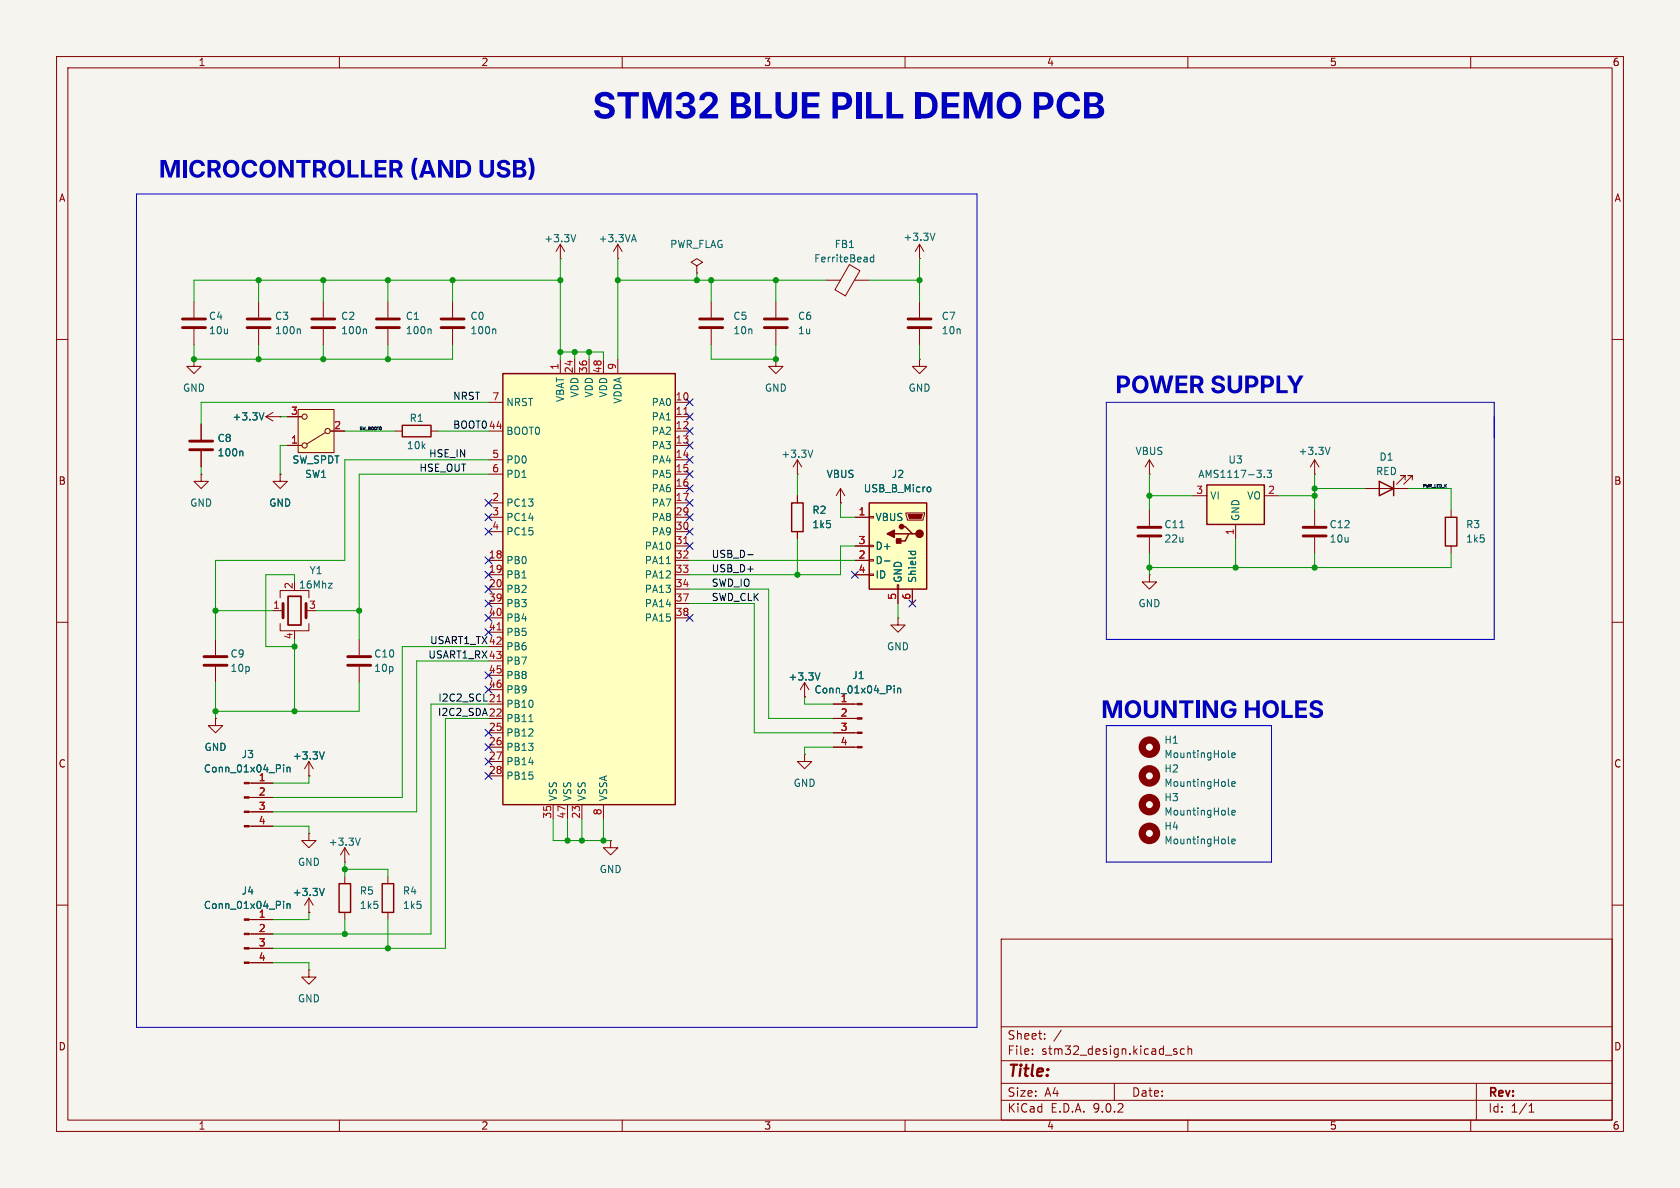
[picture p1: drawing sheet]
<svg xmlns="http://www.w3.org/2000/svg" width="297mm" height="210mm" viewBox="0 0 297 210" stroke-linecap="round" stroke-linejoin="round" font-family="sans-serif">
<path d="M0 0h297v210h-297z" fill="#f5f4ef" stroke="#f5f4ef" stroke-width=".18"/>
<g fill="none" stroke="#840000" stroke-width=".18">
<path d="M10 10h277v190h-277zM12 12h273v186h-273zM60 10v2M110 10v2M160 10v2M210 10v2M260 10v2M68.6 53.3v2.8M68.6 58.2v2.8M10 60h2M285 60h2M10 110h2"/>
<path d="M38.1 113v2.8M38.1 117.9v2.8M285 110h2M38.1 127v1.3h1.3l-1.3 1.2-1.3-1.2h1.3M38.1 127h.1M54.6 158.8l.8 1.2M54.6 158.8l-.8 1.2M54.6 158.8v2.5M10 160h2M54.6 171.5v1.2h-1.3l1.3 1.3 1.3-1.3h-1.3M54.6 171.5h.1M54.6 161.3h.1"/>
<path d="M177 166h108v32h-108zM285 160h2M60 198v2M110 198v2M160 198v2M177 194.5h108M177 191.5h108M177 187.5h108M177 181.5h108M182.5 186.3v.1M182.5 185.5v.1M184.7 183.6v.1"/>
<path d="M184.7 182.8v.1M187.6 182.1l-1.3 2M197 191.5v3M207.5 185.8l.5 .2 .1 .2-.2 .2-.4-.1M207.5 185.5h.5M209.4 185.5l-.4-.1-.3 .3v.4l.1 .2h.6M210 198v2M210 185.5l.2-.1 .4 .1 .1 .9M210 184.9v1.5M260 198v2M261 191.5v6.5M270.3 196.6h.9"/>
<path d="M270.3 195.5l.4-.4v1.5"/>
</g>
<path d="M66.5 56.4h4.1M66.5 57.9h4.1M36.1 116.1h4M36.1 117.6h4" fill="none" stroke="#840000" stroke-width=".51"/>
<path d="M76 58.2l.2 .1v.7M57.3 157l-.4 1.3M217.2 149l.1 .2M217.2 143.9l.1 .2M217.8 148.7l.6-.1-.1-.2-.4-.1-.1 .2v.6h.5M217.8 143.7l.6-.2-.1-.2-.4-.1-.1 .2v.6h.5" fill="none" stroke="#006464" stroke-width=".18"/>
<g fill="none" stroke="#840000" stroke-width="1.3">
<circle cx="203.2" cy="147.3" r="1.27"/>
<circle cx="203.2" cy="142.2" r="1.27"/>
</g>
<path d="M88.9 66h30.5v76.2h-30.5z" fill="#ffffc2"/>
<path d="M88.9 66h30.5v76.2h-30.5z" fill="none" stroke="#840000" stroke-width=".25"/>
<g fill="none" stroke="#840000" stroke-width=".18">
<path d="M34.3 53.3v2.8M34.3 58.2v2.8M34.3 63.5v1.3h1.3l-1.3 1.2-1.3-1.2h1.3M34.3 63.5h.1M86.4 71.1h2.5M86.4 76.2h2.5M99.1 63.5v2.5M101.6 63.5v2.5M104.1 63.5v2.5M106.7 63.5v2.5M109.2 63.5v2.5M119.4 71.1h2.5"/>
<path d="M119.4 76.2h2.5M119.4 73.7h2.5M119.4 78.7h2.5M35.6 83.8v1.3h1.2l-1.2 1.3-1.3-1.3h1.3M35.6 83.8h.1M86.4 81.3h2.5M86.4 83.8h2.5M86.4 88.9h2.5M86.4 91.4h2.5M86.4 94h2.5M86.4 99.1h2.5M119.4 81.3h2.5"/>
<path d="M119.4 83.8h2.5M119.4 88.9h2.5M119.4 91.4h2.5M119.4 94h2.5M119.4 99.1h2.5M119.4 86.4h2.5M119.4 96.5h2.5M63.5 113v2.8M63.5 117.9v2.8M86.4 101.6h2.5M86.4 104.1h2.5M86.4 106.7h2.5"/>
<path d="M86.4 109.2h2.5M86.4 111.8h2.5M86.4 114.3h2.5M86.4 116.8h2.5M86.4 119.4h2.5M119.4 101.6h2.5M119.4 104.1h2.5M119.4 106.7h2.5M119.4 109.2h2.5M54.6 137.2h.1M54.6 134.6l.8 1.3M54.6 134.6l-.8 1.3"/>
<path d="M54.6 134.6v2.6M86.4 121.9h2.5M86.4 124.5h2.5M86.4 127h2.5M86.4 129.5h2.5M86.4 132.1h2.5M86.4 134.6h2.5M86.4 137.2h2.5M142.2 133.4v1.2h1.3l-1.3 1.3-1.2-1.3h1.2M142.2 133.4h.1M142.2 123.2h.1M142.2 120.7l-.7 1.2"/>
<path d="M142.2 120.7l.8 1.2M142.2 120.7v2.5M147.3 124.5h4.2M147.3 127h4.2M147.3 129.5h4.2M147.3 132.1h4.2M61 152.4h.1M61 149.9l.7 1.2M61 149.9l-.8 1.2M61 149.9v2.5M97.8 142.2v2.6M100.3 142.2v2.6"/>
<path d="M102.9 142.2v2.6M106.7 142.2v2.6"/>
</g>
<path d="M120.9 73.2h.7M120.9 96.1h.7M87.9 111.3h.7M87.9 124h.7" fill="none" stroke="#a90000" stroke-width=".18"/>
<path d="M117.8 99.6h.7M145 118.9l-.5 1.3M57.3 132.9l-.4 1.3M93.5 127.6h.7M158.1 121.2v.2M158.1 121.7v.8M158.7 121.7v.8M158.7 121.8l.2-.1h.3v.8M217.2 133.7l.1 .2M217.8 133.5l.6-.1-.1-.3h-.4l-.1 .2v.6h.5M63.7 148.2l-.4 1.2" fill="none" stroke="#006464" stroke-width=".18"/>
<circle cx="203.2" cy="132.1" r="1.27" fill="none" stroke="#840000" stroke-width="1.3"/>
<g fill="#840000" stroke="#840000" stroke-width=".18">
<path d="M151.5 124.3h.9v.3h-.9z"/>
<path d="M151.5 126.9h.9v.2h-.9z"/>
<path d="M151.5 129.4h.9v.3h-.9z"/>
<path d="M151.5 132h.9v.2h-.9z"/>
</g>
<path d="M32.3 56.4h4M32.3 57.9h4M61.5 116.1h4M61.5 117.6h4" fill="none" stroke="#840000" stroke-width=".51"/>
<path d="M213.4 85.7h10.1v7h-10.1z" fill="#ffffc2"/>
<path d="M71.1 75.2h5.1v2h-5.1zM213.4 85.7h10.1v7h-10.1z" fill="none" stroke="#840000" stroke-width=".25"/>
<path d="M69.8 76.2h1.3M76.2 76.2h1.3M210.8 87.6h2.6M218.4 92.7v2.6M223.5 87.6h2.6" fill="none" stroke="#840000" stroke-width=".18"/>
<path d="M223.5 84.3v.1M224 83.1h.8l-.4 .5 .3 .1v.6l-.2 .1-.5-.1" fill="none" stroke="#006464" stroke-width=".18"/>
<path d="M52.7 72.4h6.4v7.6h-6.4z" fill="#ffffc2"/>
<g fill="none" stroke="#840000" stroke-width=".18">
<path d="M45.7 53.3v2.8M45.7 58.2v2.8M57.1 53.3v2.8M57.1 58.2v2.8M80 53.3v2.8M80 58.2v2.8M99.1 45.7h.1M99.1 43.2l-.8 1.3M99.1 43.2l.7 1.3M99.1 43.2v2.5M109.2 45.7h.1M109.2 43.2l-.7 1.3"/>
<path d="M109.2 43.2l.8 1.3M109.2 43.2v2.5M123.2 47l1-.6-1-.7-1 .7 1 .6v1.3M123.2 48.3h.1M125.7 53.3v2.8M125.7 58.2v2.8M137.2 53.3v2.8M137.2 58.2v2.8M146 49.5h2.6M150.2 46.8l1.8 1.1-2.5 4.4-1.9-1.1zM151.1 49.5h2.6M162.6 45.7h.1"/>
<path d="M162.6 43.2v2.5M162.6 53.3v2.8M162.6 58.2v2.8M162.6 43.2l-.8 1.3M162.6 43.2l.7 1.3M35.6 74.9v2.8M35.6 79.8v2.8M47 73.7h2.5M47 73.7l1.3 .7M48.3 72.9l-1.3 .8M49.5 73.7h.1M50.8 78.7h2.5"/>
<path d="M50.8 73.7h2.5M52.7 72.4h6.4v7.6h-6.4zM57.5 76.5l-3.3 2M58.4 76.2h2.6M137.2 63.5v1.3h1.2l-1.2 1.2-1.3-1.2h1.3M137.2 63.5h.1M162.6 63.5v1.3h1.2l-1.2 1.2-1.3-1.2h1.3M162.6 63.5h.1M49.5 83.8v1.3h1.3l-1.3 1.3-1.2-1.3h1.2M49.5 83.8h.1M141 83.8h.1M141 81.3l-.8 1.3"/>
<path d="M141 81.3l.7 1.3M141 81.3v2.5M148.6 88.9h.1M148.6 86.4l-.8 1.2M148.6 86.4l.8 1.2M148.6 86.4v2.5M203.2 83.8h.1M203.2 81.3l-.8 1.3M203.2 81.3l.8 1.3M203.2 81.3v2.5M232.4 83.8h.1M232.4 81.3l-.8 1.3"/>
<path d="M232.4 81.3l.8 1.3M232.4 81.3v2.5M241.3 86.4h7.6M248.4 84.8v-.7h-.8h.8l-1.5 1.5M249.7 84.8v-.7h-.8h.8l-1.5 1.5M256.5 90.2v1.2M256.5 96.5v1.3M48.3 108h1.7M49.5 105.7v-1.3h5.1v1.3M49.5 110.2v1.3h5.1v-1.3M52.1 111.5v.3M158.7 109.2v1.3h-1.2l1.2 1.3 1.3-1.3h-1.3"/>
<path d="M158.7 109.2h.1M203.2 101.6v1.3h1.3l-1.3 1.2-1.3-1.2h1.3M203.2 101.6h.1M44 138.4h4.3M44 141h4.3M44 143.5h4.3M44 146.1h4.3M54.6 147.3v1.3h-1.3l1.3 1.3 1.3-1.3h-1.3M54.6 147.3h.1M61 154.9v1.3M68.6 154.9v1.3M107.9 148.6v1.3h1.3l-1.3 1.2-1.2-1.2h1.2"/>
<path d="M107.9 148.6h.1M44 162.6h4.3M44 165.1h4.3M44 167.6h4.3M44 170.2h4.3M61 161.3v1.3M68.6 161.3v1.3"/>
<circle cx="53.8" cy="73.7" r=".46"/>
<circle cx="53.8" cy="78.7" r=".46"/>
<circle cx="57.9" cy="76.2" r=".46"/>
</g>
<g fill="none" stroke="#006464" stroke-width=".18">
<path d="M52.9 58.2l.2 .1v.7M64.6 58.2l.2 .1v.7M87.5 58.2l.1 .1v.7M101.8 41.5l-.4 1.2M111.8 42.4h.6M112.1 41.5l.4 1.2M154.5 45v1.3M154.5 45.5h-.4l-.2 .2 .1 .5h.5M165.3 41.2l-.4 1.3M42.8 79.7l.1 .2v.7M46.7 73l-.5 1.2M143.7 79.6l-.4 1.2"/>
<path d="M235.1 79.1l-.4 1.2M58.1 103.1h.6l-.6 .9h.6M50.1 135.2v.1M50.1 135.6v.9M50.7 135.6v.9M50.7 135.7l.2-.1 .3 .1 .1 .8M50.1 159.3v.2M50.1 159.8v.8M50.7 159.8v.8M50.7 159.9l.2-.1h.3l.1 .8"/>
</g>
<g fill="none" stroke="#840000" stroke-width=".51">
<path d="M43.7 56.4h4.1M43.7 57.9h4.1M55.1 56.4h4.1M55.1 57.9h4.1M78 56.4h4M78 57.9h4M123.7 56.4h4.1M123.7 57.9h4.1M135.1 56.4h4.1M135.1 57.9h4.1M160.5 56.4h4.1M160.5 57.9h4.1"/>
<path d="M33.5 78h4.1M33.5 79.5h4.1M50 106.7v2.5M54.1 106.7v2.5"/>
</g>
<g fill="#840000" stroke="#840000" stroke-width=".18">
<path d="M43.2 138.3h.8v.3h-.8z"/>
<path d="M43.2 140.8h.8v.3h-.8z"/>
<path d="M43.2 143.4h.8v.2h-.8z"/>
<path d="M43.2 145.9h.8v.3h-.8z"/>
<path d="M43.2 162.4h.8v.3h-.8z"/>
<path d="M43.2 165h.8v.2h-.8z"/>
<path d="M43.2 167.5h.8v.3h-.8z"/>
<path d="M43.2 170.1h.8v.2h-.8z"/>
</g>
<path d="M243.8 85.1l2.6 1.3-2.6 1.2zM246.4 85.1v2.5M255.5 91.4h2.1v5.1h-2.1zM59.9 156.2h2.1v5.1h-2.1zM67.6 156.2h2v5.1h-2z" fill="none" stroke="#840000" stroke-width=".25"/>
<path d="M50.9 105.4h2.3v5.1h-2.3z" fill="none" stroke="#840000" stroke-width=".3"/>
<path d="M153.7 88.9h10.1v15.2h-10.1z" fill="#ffffc2"/>
<path d="M140 88.9h2v5.1h-2zM153.7 88.9h10.1v15.2h-10.1zM158.1 94.4h2.6M159.4 93.1h.6l1.3 1.3h.6M161.3 94.4h-.6l-.7 1.2h-1.3" fill="none" stroke="#840000" stroke-width=".25"/>
<g fill="none" stroke="#840000" stroke-width=".18">
<path d="M141 87.6v1.3M141 94v1.3M151.1 91.4h2.6M151.1 96.5h2.6M151.1 99.1h2.6M153.7 91.3h.7v.3h-.7zM153.7 96.4h.7v.2h-.7zM153.7 98.9h.7v.3h-.7zM160.1 90.7h3.3v.2l-.2 1h-2.8zM203.2 90.2v2.8M203.2 95v2.8M232.4 90.2v2.8"/>
<path d="M232.4 95v2.8M151.1 101.6h2.6M153.7 101.5h.7v.2h-.7zM158.6 103.4h.3v.7h-.3zM158.7 104.1v2.6M161.3 104.1v2.6"/>
</g>
<path d="M160.5 90.9h2.6l-.3 .8h-2z" fill="#840000" stroke="#840000" stroke-width=".18"/>
<g fill="#840000" stroke="#840000" stroke-width=".25">
<path d="M158.5 95.3h.8v.7h-.8z"/>
<path d="M156.8 94.4l1.3-.7v1.3z"/>
<circle cx="162.6" cy="94.4" r=".63"/>
<circle cx="159.4" cy="93.1" r=".38"/>
</g>
<path d="M156.4 99.2h.9M160.6 97.5h1.3M161.1 97.5l-.1 .3M161.8 97.5l.1 .3M164.1 86.1l.3 .1 .2 .1-.1 .5-.4 .1M208.6 93.3h.7M217.2 138.8l.1 .2M217.8 138.6l.6-.1-.1-.3h-.4l-.1 .1v.6h.5" fill="none" stroke="#006464" stroke-width=".18"/>
<path d="M201.2 93.2h4M201.2 94.7h4M230.4 93.2h4M230.4 94.7h4" fill="none" stroke="#840000" stroke-width=".51"/>
<circle cx="203.2" cy="137.2" r="1.27" fill="none" stroke="#840000" stroke-width="1.3"/>
<path d="M132.2 98.1h.9" fill="none" stroke="#0f0f0f" stroke-width=".18"/>
<path d="M24.1 34.3h148.6v147.3h-148.6zM195.6 71.1h68.6v41.9h-68.6zM195.6 128.3h29.2v24.1h-29.2z" fill="none" stroke="#0000c2" stroke-width=".18"/>
<g fill="none" stroke="#009600" stroke-width=".18">
<path d="M45.7 49.5v3.8M57.1 49.5v3.8M68.6 49.5v3.8M80 49.5v3.8M99.1 45.7v17.8M99.1 49.5h-64.8v3.8M109.2 45.7v17.8M109.2 49.5h36.8M123.2 48.3v1.2M125.7 49.5v3.8M137.2 49.5v3.8M153.7 49.5h8.9"/>
<path d="M162.6 45.7v7.6M34.3 61v2.5h45.7v-2.5M45.7 61v2.5M49.5 73.7h1.3M50.8 78.7h-1.3v5.1M57.1 61v2.5M61 76.2h8.8M68.6 61v2.5M77.5 76.2h8.9M86.4 71.1h-50.8v3.8M99.1 62.2h7.6v1.3M101.6 62.2v1.3"/>
<path d="M104.1 62.2v1.3M125.7 61v2.5h11.5v-2.5M162.6 61v2.5M35.6 82.6v1.2M86.4 83.8h-22.9v29.2M86.4 81.3h-25.4v17.8h-22.9v13.9M121.9 99.1h29.2M141 83.8v3.8M141 95.3v6.3M148.6 88.9v2.5h2.5M151.1 96.5h-2.5v5.1h-26.7M203.2 83.8v6.4"/>
<path d="M203.2 97.8v3.8M203.2 87.6h7.6M218.4 95.3v5M226.1 87.6h6.3M232.4 83.8v6.4M232.4 97.8v2.5M232.4 86.4h8.9M248.9 86.4h7.6v3.8M256.5 97.8v2.5h-53.3M38.1 108h10.2M52.1 102.9v-1.3h-5.1v12.7h5.1M52.1 113v12.7"/>
<path d="M55.9 108h7.6M86.4 114.3h-15.3v26.7h-22.8M86.4 116.8h-12.7v26.7h-25.4M121.9 104.1h14v22.9h11.4M121.9 106.7h11.4v22.8h14M158.7 106.7v2.5M38.1 120.7v6.3M54.6 137.2v1.2h-6.3M63.5 120.7v5h-25.4M86.4 127h-7.7v40.6h-30.4M86.4 124.5h-10.2v40.6h-27.9M142.2 123.2v1.3h5.1"/>
<path d="M147.3 132.1h-5.1v1.3M48.3 146.1h6.3v1.2M61 153.7h7.6v1.2M61 152.4v2.5M97.8 144.8v3.8h10.1M100.3 144.8v3.8M102.9 144.8v3.8M106.7 144.8v3.8M48.3 170.2h6.3v1.3M54.6 161.3v1.3h-6.3M61 162.6v2.5M68.6 162.6v5"/>
</g>
<g fill="none" stroke="#000084" stroke-width=".18">
<path d="M121.3 78.1l1.2 1.2M121.3 75.6l1.2 1.2M121.3 73.1l1.2 1.2M121.3 70.5l1.2 1.2M122.5 75.6l-1.2 1.2M122.5 73.1l-1.2 1.2M122.5 78.1l-1.2 1.2M122.5 70.5l-1.2 1.2M85.8 88.3l1.2 1.2M85.8 98.5l1.2 1.2M85.8 93.4l1.2 1.2M85.8 90.8l1.2 1.2"/>
<path d="M87 88.3l-1.2 1.2M87 98.5l-1.2 1.2M87 93.4l-1.2 1.2M87 90.8l-1.2 1.2M121.3 90.8l1.2 1.2M121.3 88.3l1.2 1.2M121.3 93.4l1.2 1.2M121.3 95.9l1.2 1.2M121.3 80.7l1.2 1.2M121.3 85.8l1.2 1.2M121.3 83.2l1.2 1.2M122.5 93.4l-1.2 1.2"/>
<path d="M122.5 95.9l-1.2 1.2M122.5 85.8l-1.2 1.2M122.5 83.2l-1.2 1.2M122.5 90.8l-1.2 1.2M122.5 88.3l-1.2 1.2M122.5 80.7l-1.2 1.2M85.8 103.5l1.2 1.2M85.8 118.8l1.2 1.2M85.8 106.1l1.2 1.2M85.8 111.2l1.2 1.2M85.8 108.6l1.2 1.2M85.8 101l1.2 1.2"/>
<path d="M87 103.5l-1.2 1.2M87 118.8l-1.2 1.2M87 106.1l-1.2 1.2M87 111.2l-1.2 1.2M87 108.6l-1.2 1.2M87 101l-1.2 1.2M121.3 108.6l1.2 1.2M122.5 108.6l-1.2 1.2M150.5 101l1.2 1.2M151.7 101l-1.2 1.2M160.7 106.1l1.2 1.2M161.9 106.1l-1.2 1.2"/>
<path d="M85.8 134l1.2 1.2M85.8 136.6l1.2 1.2M85.8 128.9l1.2 1.2M85.8 131.5l1.2 1.2M85.8 121.3l1.2 1.2M87 134l-1.2 1.2M87 136.6l-1.2 1.2M87 128.9l-1.2 1.2M87 131.5l-1.2 1.2M87 121.3l-1.2 1.2"/>
</g>
<g fill="#0000c2">
<path d="M73.3 27.9h.5a4.1 4.1 0 0 0 0 3.9h-.5a3.8 3.8 0 0 1 0-3.9z"/>
<path d="M93.4 27.9h.6a3.8 3.8 0 0 1 0 3.9h-.6a4.1 4.1 0 0 0 0-3.9z"/>
</g>
<g fill="none" stroke="#006464" stroke-width=".18">
<path d="M42.8 79.7l.1 .2v.7M46.7 73l-.5 1.2M156.4 99.2h.9M160.6 97.5h1.3M161.1 97.5l-.1 .3M161.8 97.5l.1 .3M164.1 86.1l.3 .1 .2 .1-.1 .5-.4 .1M145 118.9l-.5 1.3M50.1 135.2v.1M50.1 135.6v.9M50.7 135.6v.9M50.7 135.7l.2-.1 .3 .1 .1 .8"/>
<path d="M57.3 132.9l-.4 1.3M158.1 121.2v.2M158.1 121.7v.8M158.7 121.7v.8M158.7 121.8l.2-.1h.3v.8M50.1 159.3v.2M50.1 159.8v.8M50.7 159.8v.8M50.7 159.9l.2-.1h.3l.1 .8M57.3 157l-.4 1.3"/>
</g>
<g fill="none" stroke="#840000" stroke-width=".18">
<path d="M35.6 74.9v2.8M35.6 79.8v2.8M49.5 73.7h.1M50.8 78.7h2.5M50.8 73.7h2.5M58.4 76.2h2.6M49.5 83.8h.1M141 87.6v1.3M141 94v1.3M148.6 88.9h.1M151.1 91.4h2.6M151.1 96.5h2.6"/>
<path d="M151.1 99.1h2.6M151.1 101.6h2.6M158.7 104.1v2.6M161.3 104.1v2.6M38.1 127h.1M44.4 138.4h3.9M54.6 137.2h.1M142.2 123.2h.1M147.3 124.5h3.8M147.3 127h3.8M147.3 129.5h3.8M147.3 132.1h3.8"/>
<path d="M44.4 141h3.9M44.4 143.5h3.9M44.4 146.1h3.9M44.4 162.6h3.9M44.4 165.1h3.9M44.4 167.6h3.9M44.4 170.2h3.9M54.6 161.3h.1"/>
</g>
<g fill="#009600" stroke="#009600" stroke-width=".18">
<circle cx="68.6" cy="63.5" r=".46"/>
<circle cx="57.1" cy="63.5" r=".46"/>
<circle cx="80" cy="49.5" r=".46"/>
<circle cx="99.1" cy="49.5" r=".46"/>
<circle cx="68.6" cy="49.5" r=".46"/>
<circle cx="57.1" cy="49.5" r=".46"/>
<circle cx="45.7" cy="49.5" r=".46"/>
<circle cx="45.7" cy="63.5" r=".46"/>
<circle cx="34.3" cy="63.5" r=".46"/>
<circle cx="61" cy="153.7" r=".46"/>
<circle cx="106.7" cy="148.6" r=".46"/>
<circle cx="102.9" cy="148.6" r=".46"/>
<circle cx="61" cy="165.1" r=".46"/>
<circle cx="68.6" cy="167.6" r=".46"/>
<circle cx="100.3" cy="148.6" r=".46"/>
<circle cx="104.1" cy="62.2" r=".46"/>
<circle cx="101.6" cy="62.2" r=".46"/>
<circle cx="99.1" cy="62.2" r=".46"/>
<circle cx="123.2" cy="49.5" r=".46"/>
<circle cx="52.1" cy="125.7" r=".46"/>
<circle cx="38.1" cy="125.7" r=".46"/>
<circle cx="52.1" cy="114.3" r=".46"/>
<circle cx="38.1" cy="108" r=".46"/>
<circle cx="125.7" cy="49.5" r=".46"/>
<circle cx="137.2" cy="63.5" r=".46"/>
<circle cx="63.5" cy="108" r=".46"/>
<circle cx="109.2" cy="49.5" r=".46"/>
<circle cx="162.6" cy="49.5" r=".46"/>
<circle cx="137.2" cy="49.5" r=".46"/>
<circle cx="203.2" cy="100.3" r=".46"/>
<circle cx="203.2" cy="87.6" r=".46"/>
<circle cx="218.4" cy="100.3" r=".46"/>
<circle cx="141" cy="101.6" r=".46"/>
<circle cx="232.4" cy="86.4" r=".46"/>
<circle cx="232.4" cy="100.3" r=".46"/>
<circle cx="232.4" cy="87.6" r=".46"/>
</g>
<text font-size="6.4" fill="#0000c2" x="104.8" y="22.9">STM32 BLUEPILLDEMO PCB</text>
<g font-size="4.2" fill="#0000c2">
<text x="28.1" y="32.7">MICROCONTROLLER(AND USB)</text>
<text x="197.2" y="70.8">POWER SUPPLY</text>
<text x="194.7" y="128.2">MOUNTING HOLES</text>
</g>
<text font-size="2.8" fill="#840000" x="178" y="190.9">Title:</text>
<g font-size="2.1" fill="#840000">
<text x="178" y="184">Sheet:</text>
<text x="178" y="186.7">File:</text>
<text x="184.1" y="186.7">stm32_design.kicad_sch</text>
<text x="178" y="196.9">KiCad</text>
<text x="178" y="194.1">Size:</text>
<text x="184.7" y="194.1">A4</text>
<text x="185.7" y="196.9">E.D.A.</text>
<text x="193.3" y="196.9">9.0.2</text>
<text x="200" y="194.1">Date:</text>
<text x="263" y="194.3">Rev:</text>
<text x="263" y="196.9">Id:</text>
<text x="267.1" y="196.9">1/1</text>
</g>
<g font-size="1.8" fill="#840000">
<text x="35" y="11.9">1</text>
<text x="85" y="11.9">2</text>
<text x="135" y="11.9">3</text>
<text x="185" y="11.9">4</text>
<text x="235" y="11.9">5</text>
<text x="285" y="11.9">6</text>
<text x="10.3" y="35.9">A</text>
<text x="285.3" y="35.9">A</text>
<text x="10.3" y="85.9">B</text>
<text x="285.3" y="85.9">B</text>
<text x="10.3" y="135.9">C</text>
<text x="285.3" y="135.9">C</text>
<text x="10.3" y="185.9">D</text>
<text x="285.3" y="185.9">D</text>
<text x="35" y="199.9">1</text>
<text x="85" y="199.9">2</text>
<text x="135" y="199.9">3</text>
<text x="185" y="199.9">4</text>
<text x="235" y="199.9">5</text>
<text x="285" y="199.9">6</text>
</g>
<g font-size="1.8" fill="#006464">
<text x="96.1" y="43">+3.3V</text>
<text x="105.7" y="43">+3.3VA</text>
<text x="118.4" y="44">PWR_FLAG</text>
<text x="143.8" y="46.6">FerriteBead</text>
<text x="147.5" y="44">FB1</text>
<text x="159.6" y="42.8">+3.3V</text>
<text x="36.8" y="56.7">C4</text>
<text x="36.8" y="59.3">10u</text>
<text x="48.5" y="56.7">C3</text>
<text x="48.5" y="59.3">100n</text>
<text x="60.2" y="56.7">C2</text>
<text x="60.2" y="59.3">100n</text>
<text x="71.6" y="56.7">C1</text>
<text x="71.6" y="59.3">100n</text>
<text x="83.1" y="56.7">C0</text>
<text x="83.1" y="59.3">100n</text>
<text x="129.5" y="56.7">C5</text>
<text x="129.5" y="59.3">10n</text>
<text x="141" y="56.7">C6</text>
<text x="141" y="59.3">1u</text>
<text x="166.4" y="56.7">C7</text>
<text x="166.4" y="59.3">10n</text>
<text x="32.3" y="69.4">GND</text>
<text x="89.4" y="72">NRST</text>
<text x="99.9" y="71.2" transform="rotate(-90 99.9 71.2)">VBAT</text>
<text x="102.5" y="70.4" transform="rotate(-90 102.5 70.4)">VDD</text>
<text x="105" y="70.4" transform="rotate(-90 105 70.4)">VDD</text>
<text x="107.5" y="70.4" transform="rotate(-90 107.5 70.4)">VDD</text>
<text x="110.1" y="71.5" transform="rotate(-90 110.1 71.5)">VDDA</text>
<text x="115.1" y="72">PA0</text>
<text x="135.1" y="69.4">GND</text>
<text x="160.5" y="69.4">GND</text>
<text x="41" y="74.5">+3.3V</text>
<text x="72.3" y="74.8">R1</text>
<text x="89.4" y="77.1">BOOT0</text>
<text x="115.1" y="74.5">PA1</text>
<text x="115.1" y="77.1">PA2</text>
<text x="38.4" y="78.3">C8</text>
<text x="38.4" y="80.9">100n</text>
<text x="51.6" y="82.1">SW_SPDT</text>
<text x="71.8" y="79.6">10k</text>
<text x="89.4" y="82.1">PD0</text>
<text x="115.1" y="79.6">PA3</text>
<text x="115.1" y="82.1">PA4</text>
<text x="138" y="81.1">+3.3V</text>
<text x="200.6" y="80.6">VBUS</text>
<text x="217.1" y="82.1">U3</text>
<text x="229.5" y="80.6">+3.3V</text>
<text x="243.8" y="81.6">D1</text>
<text x="33.5" y="89.8">GND</text>
<text x="47.5" y="89.8">GND</text>
<text x="53.8" y="84.7">SW1</text>
<text x="89.4" y="84.7">PD1</text>
<text x="89.4" y="89.8">PC13</text>
<text x="115.1" y="84.7">PA5</text>
<text x="115.1" y="87.2">PA6</text>
<text x="115.1" y="89.8">PA7</text>
<text x="146" y="84.7">VBUS</text>
<text x="152.6" y="87.2">USB_B_Micro</text>
<text x="157.6" y="84.7">J2</text>
<text x="211.7" y="84.7">AMS1117-3.3</text>
<text x="213.9" y="88.5">VI</text>
<text x="220.4" y="88.5">VO</text>
<text x="243.2" y="84.2">RED</text>
<text x="89.4" y="92.3">PC14</text>
<text x="89.4" y="94.8">PC15</text>
<text x="115.1" y="92.3">PA8</text>
<text x="115.1" y="94.8">PA9</text>
<text x="143.5" y="91">R2</text>
<text x="143.5" y="93.6">1k5</text>
<text x="154.7" y="92.3">VBUS</text>
<text x="205.7" y="93.6">C11</text>
<text x="219.3" y="92.2" transform="rotate(-90 219.3 92.2)">GND</text>
<text x="235" y="93.6">C12</text>
<text x="259.1" y="93.6">R3</text>
<text x="54.6" y="101.7">Y1</text>
<text x="89.4" y="99.9">PB0</text>
<text x="113.9" y="97.4">PA10</text>
<text x="113.9" y="99.9">PA11</text>
<text x="154.7" y="97.4">D+</text>
<text x="154.7" y="99.9">D-</text>
<text x="205.7" y="96.1">22u</text>
<text x="235" y="96.1">10u</text>
<text x="259.1" y="96.1">1k5</text>
<text x="52.8" y="104.2">16Mhz</text>
<text x="89.4" y="102.5">PB1</text>
<text x="89.4" y="105">PB2</text>
<text x="89.4" y="107.5">PB3</text>
<text x="113.9" y="102.5">PA12</text>
<text x="113.9" y="105">PA13</text>
<text x="113.9" y="107.5">PA14</text>
<text x="154.7" y="102.5">ID</text>
<text x="159.6" y="103.1" transform="rotate(-90 159.6 103.1)">GND</text>
<text x="162.2" y="103.1" transform="rotate(-90 162.2 103.1)">Shield</text>
<text x="201.2" y="107.5">GND</text>
<text x="89.4" y="110.1">PB4</text>
<text x="89.4" y="112.6">PB5</text>
<text x="113.9" y="110.1">PA15</text>
<text x="40.6" y="116.4">C9</text>
<text x="40.6" y="119">10p</text>
<text x="66" y="116.4">C10</text>
<text x="66" y="119">10p</text>
<text x="89.4" y="115.2">PB6</text>
<text x="89.4" y="117.7">PB7</text>
<text x="156.7" y="115.2">GND</text>
<text x="89.4" y="120.2">PB8</text>
<text x="89.4" y="122.8">PB9</text>
<text x="89.4" y="125.3">PB10</text>
<text x="139.3" y="120.5">+3.3V</text>
<text x="143.9" y="122.8">Conn_01x04_Pin</text>
<text x="150.6" y="120.2">J1</text>
<text x="89.4" y="127.9">PB11</text>
<text x="89.4" y="130.4">PB12</text>
<text x="205.7" y="131.7">H1</text>
<text x="35.9" y="136.8">Conn_01x04_Pin</text>
<text x="36.1" y="132.9">GND</text>
<text x="42.6" y="134.2">J3</text>
<text x="51.7" y="134.5">+3.3V</text>
<text x="89.4" y="132.9">PB13</text>
<text x="89.4" y="135.5">PB14</text>
<text x="205.7" y="134.2">MountingHole</text>
<text x="205.7" y="136.8">H2</text>
<text x="89.4" y="138">PB15</text>
<text x="98.7" y="141.7" transform="rotate(-90 98.7 141.7)">VSS</text>
<text x="101.2" y="141.7" transform="rotate(-90 101.2 141.7)">VSS</text>
<text x="103.7" y="141.7" transform="rotate(-90 103.7 141.7)">VSS</text>
<text x="107.5" y="141.7" transform="rotate(-90 107.5 141.7)">VSSA</text>
<text x="140.2" y="139.3">GND</text>
<text x="205.7" y="141.8">H3</text>
<text x="205.7" y="139.3">MountingHole</text>
<text x="58" y="149.7">+3.3V</text>
<text x="205.7" y="146.9">H4</text>
<text x="205.7" y="149.5">MountingHole</text>
<text x="205.7" y="144.4">MountingHole</text>
<text x="52.6" y="153.3">GND</text>
<text x="105.9" y="154.5">GND</text>
<text x="35.9" y="160.9">Conn_01x04_Pin</text>
<text x="42.6" y="158.3">J4</text>
<text x="51.7" y="158.6">+3.3V</text>
<text x="63.5" y="158.3">R5</text>
<text x="63.5" y="160.9">1k5</text>
<text x="71.1" y="158.3">R4</text>
<text x="71.1" y="160.9">1k5</text>
<text x="52.6" y="177.4">GND</text>
</g>
<g font-size="1.8" fill="#a90000">
<text x="98.8" y="65.5" transform="rotate(-90 98.8 65.5)">1</text>
<text x="109" y="65.5" transform="rotate(-90 109 65.5)">9</text>
<text x="86.9" y="70.9">7</text>
<text x="101.3" y="66.1" transform="rotate(-90 101.3 66.1)">24</text>
<text x="103.9" y="66.1" transform="rotate(-90 103.9 66.1)">36</text>
<text x="106.4" y="66.1" transform="rotate(-90 106.4 66.1)">48</text>
<text x="119.3" y="70.9">10</text>
<text x="51.4" y="73.4">3</text>
<text x="59" y="75.9">2</text>
<text x="119.3" y="73.4">11</text>
<text x="119.3" y="75.9">12</text>
<text x="51.4" y="78.5">1</text>
<text x="86.9" y="81">5</text>
<text x="86.9" y="83.6">6</text>
<text x="119.3" y="78.5">13</text>
<text x="119.3" y="81">14</text>
<text x="119.3" y="83.6">15</text>
<text x="86.9" y="88.6">2</text>
<text x="119.3" y="86.1">16</text>
<text x="119.3" y="88.6">17</text>
<text x="211.4" y="87.4">3</text>
<text x="224.1" y="87.4">2</text>
<text x="86.9" y="91.2">3</text>
<text x="86.9" y="93.7">4</text>
<text x="119.3" y="91.2">29</text>
<text x="119.3" y="93.7">30</text>
<text x="151.7" y="91.2">1</text>
<text x="218.2" y="94.7" transform="rotate(-90 218.2 94.7)">1</text>
<text x="86.3" y="98.8">18</text>
<text x="86.3" y="101.3">19</text>
<text x="119.3" y="96.3">31</text>
<text x="119.3" y="98.8">32</text>
<text x="119.3" y="101.3">33</text>
<text x="151.7" y="96.3">3</text>
<text x="151.7" y="98.8">2</text>
<text x="151.7" y="101.3">4</text>
<text x="48.2" y="107.7">1</text>
<text x="51.8" y="104.2" transform="rotate(-90 51.8 104.2)">2</text>
<text x="54.5" y="107.7">3</text>
<text x="86.3" y="103.9">20</text>
<text x="86.3" y="106.4">39</text>
<text x="119.3" y="103.9">34</text>
<text x="119.3" y="106.4">37</text>
<text x="158.5" y="106.1" transform="rotate(-90 158.5 106.1)">5</text>
<text x="161" y="106.1" transform="rotate(-90 161 106.1)">6</text>
<text x="51.8" y="113.1" transform="rotate(-90 51.8 113.1)">4</text>
<text x="86.3" y="109">40</text>
<text x="86.3" y="111.5">41</text>
<text x="119.3" y="109">38</text>
<text x="86.3" y="119.1">45</text>
<text x="86.3" y="121.7">46</text>
<text x="148.5" y="124.2">1</text>
<text x="86.3" y="129.3">25</text>
<text x="86.3" y="131.8">26</text>
<text x="148.5" y="126.7">2</text>
<text x="148.5" y="129.3">3</text>
<text x="148.5" y="131.8">4</text>
<text x="86.3" y="134.4">27</text>
<text x="86.3" y="136.9">28</text>
<text x="45.6" y="138.2">1</text>
<text x="45.6" y="140.7">2</text>
<text x="45.6" y="143.3">3</text>
<text x="45.6" y="145.8">4</text>
<text x="97.5" y="144.8" transform="rotate(-90 97.5 144.8)">35</text>
<text x="100.1" y="144.8" transform="rotate(-90 100.1 144.8)">47</text>
<text x="102.6" y="144.8" transform="rotate(-90 102.6 144.8)">23</text>
<text x="106.4" y="144.2" transform="rotate(-90 106.4 144.2)">8</text>
<text x="45.6" y="162.3">1</text>
<text x="45.6" y="164.8">2</text>
<text x="45.6" y="167.4">3</text>
<text x="45.6" y="169.9">4</text>
</g>
<g font-size="1.8" fill="#0f0f0f">
<text x="80" y="70.8">NRST</text>
<text x="80" y="75.9">BOOT0</text>
<text x="86.3" y="75.9">44</text>
<text x="74" y="83.5">HSE_OUT</text>
<text x="75.8" y="80.9">HSE_IN</text>
<text x="125.7" y="98.7">USB_D-</text>
<text x="125.7" y="101.3">USB_D+</text>
<text x="125.7" y="106.3">SWD_CLK</text>
<text x="125.7" y="103.8">SWD_IO</text>
<text x="75.9" y="114">USART1_TX42</text>
<text x="75.6" y="116.5">USART1_RX43</text>
<text x="77.4" y="124.1">I2C2_SCL 21</text>
<text x="77.3" y="126.7">I2C2_SDA 22</text>
</g>
<g font-size=".7" fill="#0f0f0f">
<text x="63.5" y="76.1">SW_BOOT0</text>
<text x="251.5" y="86.2">PWR_LED_K</text>
</g>
</svg>
